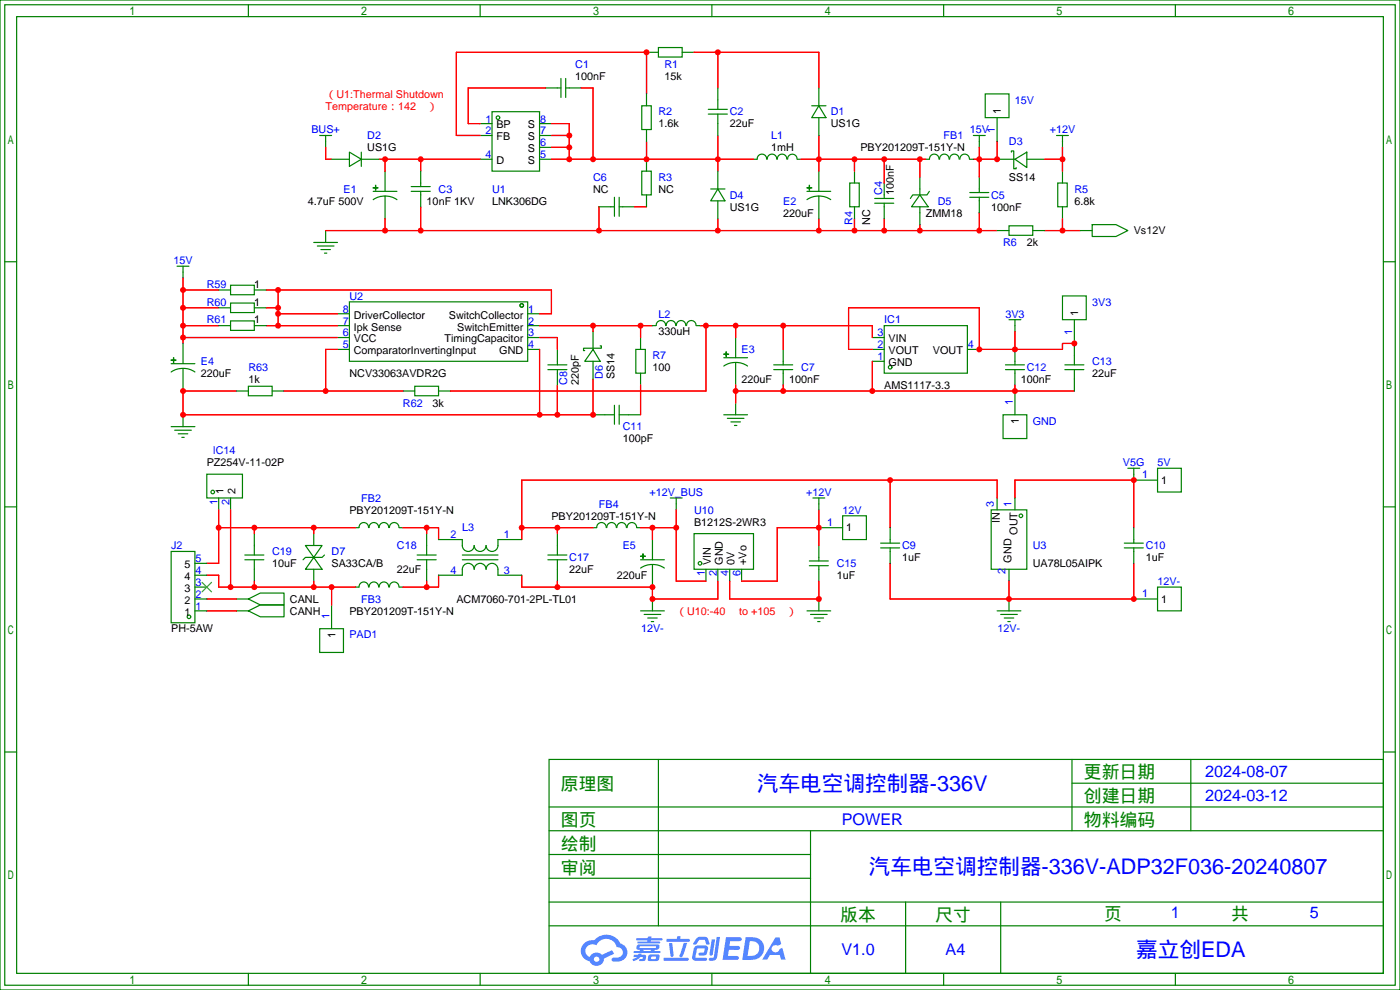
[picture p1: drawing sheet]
<svg xmlns="http://www.w3.org/2000/svg" width="299mm" height="212mm" viewBox="0 0 299 212" stroke-linecap="round" stroke-linejoin="round" font-family="sans-serif">
<path d="M0 0h299.2v211.6h-299.2z" fill="#fff" stroke="#008000" stroke-width=".25"/>
<g fill="none" stroke="#008000" stroke-width=".25">
<path d="M1 1h297.2v209.6h-297.2zM3.6 3.6h292.1v204.4h-292.1zM53.1 1v2.6M102.6 1v2.6M152.1 1v2.6M201.7 1v2.6M251.2 1v2.6M1 55.9h2.6M295.7 55.9h2.5M1 108.3h2.6M295.7 108.3h2.5M1 160.7h2.6"/>
<path d="M117.3 162.3h178.4v45.7h-178.4zM117.3 177.5h178.4M117.3 172.5h178.4M140.7 162.3v35.6M173.2 177.5v30.5M229.1 162.3v15.2M229.1 167.4h66.6M254.5 162.3v15.2M295.7 160.7h2.5M117.3 182.6h55.9M117.3 197.9h178.4M117.3 192.8h178.4"/>
<path d="M117.3 187.7h55.9M193.5 192.8v15.2M213.9 192.8v15.2M53.1 208v2.6M102.6 208v2.6M152.1 208v2.6M201.7 208v2.6M251.2 208v2.6"/>
</g>
<g fill="#5487ff">
<path d="M155.2 200.3h2.6a.48 .48 0 0 1 .7 .4 .48 .48 0 0 1-.6 .4h-1.8l-.2 1.1h1.9a.43 .43 0 0 1 .4 .4 .43 .43 0 0 1-.5 .4h-1.9l-.2 1.3h1.7a.45 .45 0 0 1 .5 .2 .45 .45 0 0 1-.1 .6h-3.3z"/>
<path d="M165.7 200.3h.9l.4 1.5-.8 .3a.84 .84 0 0 0-1.2 .3 .84 .84 0 0 0 .4 1.1 .84 .84 0 0 0 1.1-.4l.1-.2 .6-.3 .7 2.5h-1l-.2-1h-2.1l-.6 1h-1.1z"/>
<path d="M152.1 200.8h.7l-.5 3.1a.36 .36 0 0 1-.3 .3 .36 .36 0 0 1-.4-.3z"/>
<path d="M153.2 200.2h.7l-.6 4.3a1.13 1.13 0 0 1-1.8 .6l.2-.4h.7l.2-.2z"/>
<path d="M148.9 200.6l.6-.4h1a.77 .77 0 0 1 .9 .5l.3 1-.2 .2h-.5l-.3-.9-.2-.2-1 .1-.7 1-.6-.1-.1-.2z"/>
<path d="M148.4 202.4l.6-.3h1.7a.81 .81 0 0 1 .7 .5 .81 .81 0 0 1-.2 .8 .81 .81 0 0 1-.9 .8h-.7a.32 .32 0 0 1-.3-.3 .32 .32 0 0 1 .4-.3h.7l.2-.9-1.6 .1-.4 1.8 2.2 .1a.32 .32 0 0 1 .3 .4 .32 .32 0 0 1-.4 .2h-2.2l-.5-.3-.1-.5z"/>
<path d="M141.9 204.7h5a.33 .33 0 0 1 .3 .3 .33 .33 0 0 1-.3 .3h-4.9l-.2-.1z"/>
<path d="M146.1 201.5h.8l-.7 2a.98 .98 0 0 1-.7 1.1l-.3-.3z"/>
<path d="M143 201.6h.7l.3 2.5a.34 .34 0 0 1-.3 .4 .34 .34 0 0 1-.4-.3z"/>
<path d="M142.5 200.7h2.1l.3-.6h.6l-.1 .6h1.7a.32 .32 0 0 1 .4 .3 .32 .32 0 0 1-.4 .3h-4.5l-.2-.2z"/>
<path d="M135.5 204.1h.9l.1-.3h.6v.3h.8a.82 .82 0 0 1-.5 1.3h-.8v-.4l.7-.1 .1-.3a.68 .68 0 0 0-1 .4l-1.1 .4-.1-.4 .9-.5h-.7z"/>
<path d="M136 200.5h2.4l.1-.3h.7v.3h2.2l.2 .3-.2 .2h-2.3v.2h1.8l.2 .3-.2 .1h-4.5l-.1-.4h2l.1-.2h-2.3l-.1-.2z"/>
<path d="M159.4 200.3l-.8 4.9h1.7a2.5 2.5 0 0 0 3-2.5 2.5 2.5 0 0 0-3.1-2.4zM160.3 201.1a1.61 1.61 0 0 1 2 1.5 1.61 1.61 0 0 1-1.8 1.7h-.7z"/>
<path d="M136.2 202a.55 .55 0 0 0-.2 .8 .55 .55 0 0 0 .7 .2l.1 .3h-1.3v.3l5.4 .1 .3-.2-.2-.2h-1.2l.2-.3a.7 .7 0 0 0 .8-.3 .7 .7 0 0 0 0-.8l-4.2-.1zM136.8 202.3l3.3-.1 .1 .1-.2 .3h-3.2zM137.5 203h1.7l-.2 .3h-1.4z"/>
<path d="M138.6 204.2a1.05 1.05 0 0 0 0 1.2 2.91 2.91 0 0 0 2.2-.2 .98 .98 0 0 0 0-1.2h-1.6zM139.2 204.5l.9-.1 .1 .4-.2 .2-.8-.1z"/>
<path d="M124.9 201.6a2.23 2.23 0 0 0-.7 2.3 2.23 2.23 0 0 0 1.8 1.6 1.58 1.58 0 0 0 1.8 .9 1.58 1.58 0 0 0 1.3-1.5l2.2-1.1-.5-.7-2.1 1a1.65 1.65 0 0 0-2.7 .4 1.45 1.45 0 0 1-.8-1.9 1.45 1.45 0 0 1 2-.7l.3 .1a2.3 2.3 0 0 1 2.3-1.3 2.3 2.3 0 0 1 2 1.7 1.12 1.12 0 0 1 1.3 1 1.12 1.12 0 0 1-1.1 1.2h-.7a.45 .45 0 0 0-.6 .4 .45 .45 0 0 0 .5 .5 2.21 2.21 0 0 0 2.2-.5 2.21 2.21 0 0 0 .5-2.3 2.13 2.13 0 0 0-1.3-1.1 3.3 3.3 0 0 0-5.6-.7l-1.1 .1zM127 205a.57 .57 0 0 1 1.1 0 .57 .57 0 0 1-1.1 0z"/>
</g>
<g fill="none" stroke="#008000" stroke-width=".25">
<path d="M116.6 18.8h3.3M119.9 16.8v4M120.9 16.8v4M120.9 18.8h3.3M138.2 11.2h2.5M140.7 10.2h5.1v2h-5.1zM145.8 11.2h2.5M153.4 18.8v4.6M175 18.8v3.8M68.3 29h2.6M69.6 29v2.5M70.9 34h3.8"/>
<path d="M74.7 32.5l2.5 1.5-2.5 1.6zM77.2 34h3.8M77.2 32.5v3.1M80.3 39.6v1zM82.3 36.6v4.3M87.9 39.9h4M89.9 36.6v3.3M102.6 26.4h2.6M102.6 29h2.6M102.6 34h2.6M105.2 23.9h10.1v12.7h-10.1zM115.3 26.4h2.6"/>
<path d="M115.3 29h2.6M115.3 34h2.6M115.3 31.5h2.6M137.2 36.6h2v5.1h-2zM137.2 22.6h2v5.1h-2zM138.2 20.1v2.5M138.2 27.7v2.5M138.2 34v2.6M151.4 24.4h4M151.4 23.4h4M153.4 24.4v4.6M153.4 36.6v3.8"/>
<path d="M161 34h.8M161.8 34a1.01 1.01 0 0 1 1-1.1 1.01 1.01 0 0 1 1.1 1.1M164 34a1.01 1.01 0 0 1 1-1.1 1.01 1.01 0 0 1 1 1.1M166.1 34a1.01 1.01 0 0 1 1-1.1 1.01 1.01 0 0 1 1.1 1.1M168.3 34a1.01 1.01 0 0 1 1-1.1 1.01 1.01 0 0 1 1.1 1.1M170.4 34h.8M173 39.6v1zM173.5 22.6h3M175 22.6l1.5 2.5h-3zM175 25.1v3.9M175 36.6v4.3M181.6 39.1h2v5.1h-2z"/>
<path d="M182.6 36.6v2.5M189 39.1v3.3M196.6 37.8v3.9M197.9 34h.7M198.7 34a1.01 1.01 0 0 1 1-1.1 1.01 1.01 0 0 1 1 1.1M200.8 34a1.01 1.01 0 0 1 1-1.1 1.01 1.01 0 0 1 1 1.1M203 34a1.01 1.01 0 0 1 1-1.1 1.01 1.01 0 0 1 1 1.1M205.2 34a1.01 1.01 0 0 1 1-1.1 1.01 1.01 0 0 1 1 1.1M207.3 34h.7M208 29h2.6M209.3 29v2.5M209.3 37.8v3.3"/>
<path d="M210.6 20.1h5v5h-5zM213.1 34h3.8M213.1 25.1v5.1M216.2 32.5v-.2h.5v3.8h.5v-.3M216.9 34l2.6-1.5v3.3zM219.5 34h3.8M225.8 29h2.5M226.1 39.1h2v5.1h-2zM227.1 29v2.5M227.1 36.6v2.5M37.8 56.9h2.6M39.1 56.9v2.5"/>
<path d="M67.1 51.8h5M67.8 52.6h3.6M68.6 53.3h2M69.3 54.1h.5M69.6 49.3v2.5M79.8 40.1l1 .1zM79.8 40.9h5M82.3 41.9l1.6 .3 .9 .5M82.3 41.9l-1.1 .1-1.4 .7M82.3 41.9v4.8M87.9 40.9h4M89.9 40.9v3.3"/>
<path d="M128 44.2h3.3M131.3 42.2v4M132.3 42.2v4M132.3 44.2h3.3M138.2 41.7v2.5M151.9 40.4h3M153.4 40.4l1.5 2.5h-3zM153.4 42.9v3.8M172.5 40.1l1 .1zM172.5 40.9h5M175 41.9l-1.1 .1-1.4 .7M175 41.9l1.6 .3 .9 .5"/>
<path d="M175 41.9v4.8M182.6 44.2v2.5M186.9 42.4h4.1M186.9 43.4h4.1M189 43.4v3.3M196.6 41.7l1.8 2.5h-3.6zM196.6 44.2v3.8M198.6 40.9l-.5 .8h-3l-.5 .7M207.3 41.1h4M207.3 42.2h4M209.3 42.2v3.3M213.1 49.3h2.5"/>
<path d="M215.6 48.3h5.1v2h-5.1zM220.7 49.3h2.6M227.1 44.2v2.5M230.9 49.3h2.5M233.4 48h5.1l2.5 1.3-2.5 1.2h-5.1zM36.6 77h1zM36.6 77.7h5.1M37.1 76.5v1zM39.1 78.7l-1.1 .1-1.4 .7M39.1 78.7l1.6 .3 1 .5M39.1 73.4v4.3M39.1 78.7v4.9"/>
<path d="M46.7 69.6h2.6M46.7 62h2.6M46.7 65.8h2.6M49.3 61h5.1v2h-5.1zM49.3 64.8h5.1v2h-5.1zM49.3 68.6h5.1v2h-5.1zM54.4 69.6h2.5M54.4 62h2.5M54.4 65.8h2.5M72.1 67.1h2.6M72.1 69.6h2.6M72.1 72.1h2.6"/>
<path d="M72.1 74.7h2.6M74.7 64.5h38.1v12.7h-38.1zM112.8 67.1h2.5M112.8 69.6h2.5M112.8 72.1h2.5M112.8 74.7h2.5M117.1 79h4.1M117.1 78h4.1M119.1 74.7v3.3M119.1 79v3.3M126.7 74.7l1.6 2.5h-3.3zM126.7 70.9v3.8"/>
<path d="M126.7 77.2v3.8M128.3 73.9h.2v.5h-3.8v.5h.3M135.9 74.7h2v5.1h-2zM136.9 72.1v2.6M136.9 79.8v2.5M139.4 69.6h.8M140.2 69.6a1.01 1.01 0 0 1 1-1.1 1.01 1.01 0 0 1 1.1 1.1M142.4 69.6a1.01 1.01 0 0 1 1-1.1 1.01 1.01 0 0 1 1 1.1M144.5 69.6a1.01 1.01 0 0 1 1.1-1.1 1.01 1.01 0 0 1 1 1.1M146.7 69.6a1.01 1.01 0 0 1 1-1.1 1.01 1.01 0 0 1 1.1 1.1M148.8 69.6h.8M154.7 75.7h1z"/>
<path d="M154.7 76.5h5.1M155.2 75.2v1zM157.2 77.5l-1 .1-1.5 .6M157.2 77.5l1.6 .2 1 .5M157.2 72.1v4.4M157.2 77.5v4.8M165.4 79h4M165.4 78h4M167.4 74.7v3.3M167.4 79v3.3M186.4 72.1h2.6M186.4 74.7h2.6"/>
<path d="M186.4 77.2h2.6M189 69.6h17.8v10.2h-17.8zM206.8 74.7h2.5M214.9 79h4M214.9 78h4M215.6 68.3h2.6M216.9 68.3v2.6M216.9 74.7v3.3M216.9 79v3.3M227.1 63.2h5.1v5.1h-5.1zM227.6 79h4M227.6 78h4"/>
<path d="M229.6 68.3v9.7M229.6 79v4.6M36.6 91.2h5.1M37.3 91.9h3.6M38.1 92.7h2M38.9 93.5h.5M39.1 88.6v2.6M50.5 83.6h2.6M53.1 82.5h5.1v2.1h-5.1zM58.2 83.6h2.5M86.1 83.6h2.5M88.6 82.5h5.1v2.1h-5.1z"/>
<path d="M93.7 83.6h2.6M126.7 88.6h4.6M131.3 86.6v4.1M132.3 86.6v4.1M132.3 88.6h4.6M154.7 88.6h5.1M155.4 89.4h3.6M156.2 90.2h2M157 90.9h.5M157.2 86.1v2.5M214.4 88.6h5.1v5.1h-5.1zM216.9 83.6v5"/>
<path d="M36.6 117.9h5.1v15.2h-5.1zM44.2 101.3h7.6v5.1h-7.6zM46.7 106.4v2.6M49.3 106.4v2.6M52.3 119.6h4.1M52.3 118.6h4.1M54.4 114v4.6M54.4 119.6v4.6M65.3 116.6h3.5l-1.7 2.5zM67.1 119.1l1.7 2.6h-3.5zM67.1 114v2.6M69.3 118.6l-.5 .5h-3.5l-.5 .5"/>
<path d="M75.9 112.8h.8M76.7 112.8a1.01 1.01 0 0 1 1-1.1 1.01 1.01 0 0 1 1.1 1.1M78.9 112.8a1.01 1.01 0 0 1 1-1.1 1.01 1.01 0 0 1 1 1.1M81 112.8a1.01 1.01 0 0 1 1.1-1.1 1.01 1.01 0 0 1 1 1.1M83.2 112.8a1.01 1.01 0 0 1 1-1.1 1.01 1.01 0 0 1 1.1 1.1M85.3 112.8h.8M89.2 119.6h4M89.2 118.6h4M91.2 114v4.6M91.2 119.6v4.6M93.7 115.3h5.1v1.3a1.27 1.27 0 0 0 1.3 1.3 1.27 1.27 0 0 0 1.2-1.3 1.27 1.27 0 0 0 1.3 1.3 1.27 1.27 0 0 0 1.3-1.3 1.27 1.27 0 0 0 1.3 1.3 1.27 1.27 0 0 0 1.2-1.3v-1.3h5.1M98.8 119.6h7.6"/>
<path d="M98.8 118.6h7.6M117.1 119.6h4.1M117.1 118.6h4.1M119.1 114v4.6M119.1 119.6v4.6M126.7 112.8h.8M127.5 112.8a1.01 1.01 0 0 1 1-1.1 1.01 1.01 0 0 1 1.1 1.1M129.7 112.8a1.01 1.01 0 0 1 1-1.1 1.01 1.01 0 0 1 1 1.1M131.8 112.8a1.01 1.01 0 0 1 1.1-1.1 1.01 1.01 0 0 1 1 1.1M134 112.8a1.01 1.01 0 0 1 1-1.1 1.01 1.01 0 0 1 1.1 1.1M136.1 112.8h.8M136.9 118.9h1z"/>
<path d="M136.9 119.6h5.1M137.4 118.4v1zM139.4 115.3v4.3M143.3 106.4h2.5M144.5 106.4v2.6M148.3 114h12.7v7.7h-12.7zM173 119.9h4M173.7 106.4h2.6M175 106.4v2.6M175 116.6v3.3M175 112.8h5.1M180.1 110.2h5.1v5.1h-5.1z"/>
<path d="M188.2 117.1h4.1M188.2 116.1h4.1M190.2 112.8v3.3M190.2 117.1v3.3M211.8 109h7.7v12.7h-7.7zM213.1 106.4v2.6M216.9 106.4v2.6M240.3 117.1h4M240.3 116.1h4M241 100.1h2.6M242.3 100.1v2.5h5.1M242.3 112.8v3.3"/>
<path d="M242.3 117.1v3.3M247.4 100.1h5.1v5.1h-5.1zM41.7 130.6h2.5M41.7 128h2.5M41.7 125.5h2.5M41.7 122.9h2.5M41.7 120.4h2.5M50.5 130.6h2.6M50.5 128h2.6M53.1 130.6l2.5-1.3h5.1v2.5h-5.1zM53.1 128l2.5-1.3h5.1v2.6h-5.1zM67.1 121.7v2.5"/>
<path d="M68.3 134.4h5.1v5h-5.1zM70.9 129.3v5.1M78.8 125.5a1.01 1.01 0 0 0-1.1-1.1 1.01 1.01 0 0 0-1 1.1h-.8M78.9 125.5a1.01 1.01 0 0 1 1-1.1 1.01 1.01 0 0 1 1 1.1M81 125.5a1.01 1.01 0 0 1 1.1-1.1 1.01 1.01 0 0 1 1 1.1M83.2 125.5a1.01 1.01 0 0 1 1-1.1 1.01 1.01 0 0 1 1.1 1.1M85.3 125.5h.8M93.7 122.9h5.1v-1.2a1.27 1.27 0 0 1 1.3-1.3 1.27 1.27 0 0 1 1.2 1.3 1.27 1.27 0 0 1 1.3-1.3 1.27 1.27 0 0 1 1.3 1.3 1.27 1.27 0 0 1 1.3-1.3 1.27 1.27 0 0 1 1.2 1.3v1.2h5.1M136.9 130.6h5.1M137.7 131.3h3.5M138.4 132.1h2.1M139.2 132.8h.5"/>
<path d="M139.4 120.6l-1 .2-1.5 .6M139.4 120.6l1.6 .3 1 .5M139.4 120.6v4.9M139.4 128v2.6M150.9 121.7v2.5M153.4 121.7v2.5M156 121.7v2.5M158.5 121.7v2.5M172.5 130.6h5M173 120.9h4M173.2 131.3h3.6M174 132.1h2"/>
<path d="M174.8 132.8h.5M175 120.9v3.3M175 128v2.6M213.1 130.6h5.1M213.9 131.3h3.5M214.6 132.1h2.1M215.4 132.8h.5M215.6 121.7v2.5M215.6 128v2.6M242.3 128h5.1M247.4 125.5h5.1v5.1h-5.1z"/>
<circle cx="106.4" cy="25.1" r=".38"/>
<circle cx="111.5" cy="65.3" r=".38"/>
<circle cx="190.2" cy="78.5" r=".38"/>
<circle cx="45.5" cy="105.2" r=".38"/>
<circle cx="218.2" cy="110.2" r=".38"/>
<circle cx="40.4" cy="131.8" r=".38"/>
<circle cx="149.6" cy="120.4" r=".38"/>
</g>
<g fill="none" stroke="#f00" stroke-width=".25">
<path d="M116.6 18.8h-16.5v7.6h2.5M124.2 18.8h2.5v15.2M148.3 11.2h26.7v7.6M153.4 11.2v7.6M69.6 31.5v2.5h1.3M81 34h21.6M82.3 34v2.6M89.9 34v2.6M117.9 34h43.1M117.9 29h3.8M117.9 31.5h3.8M117.9 26.4h3.8v7.6"/>
<path d="M138.2 20.1v-8.9h-40.7v17.8h5.1M138.2 30.2v3.8M153.4 29v7.6M171.2 34h26.7M175 29v7.6M182.6 34v2.6M189 34v5.1M196.6 34v3.8M209.3 31.5v6.3M213.1 30.2v3.8h-5.1M223.3 34h3.8M227.1 31.5v5.1"/>
<path d="M39.1 59.4v14M69.6 49.3h143.5M82.3 46.7v2.6M89.9 44.2v5.1M128 44.2v5.1M135.6 44.2h2.6M153.4 46.7v2.6M175 46.7v2.6M182.6 46.7v2.6M189 46.7v2.6M196.6 48v1.3M209.3 45.5v3.8"/>
<path d="M223.3 49.3h7.6M227.1 46.7v2.6M39.1 69.6h7.6M39.1 65.8h7.6M39.1 62h7.6M39.1 72.1h33M56.9 62h61v5.1h-2.6M56.9 69.6h15.2M56.9 65.8h2.5M59.4 67.1h12.7M59.4 62v7.6M72.1 74.7h-2.5v8.9"/>
<path d="M115.3 69.6h24.1M115.3 72.1h3.8v2.6M115.3 74.7v13.9M126.7 69.6v1.3M136.9 69.6v2.5M149.6 69.6h36.8v2.5M150.9 69.6v14h-54.6M157.2 69.6v2.5M167.4 69.6v5.1M186.4 77.2v6.4M216.9 70.9v3.8M229.6 73.4h-2.5v1.3h-17.8v-8.9h-27.9v8.9h5"/>
<path d="M60.7 83.6h25.4M119.1 82.3v6.3M126.7 81v7.6h-87.6v-5h11.4M136.9 82.3v6.3M157.2 83.6h72.4M157.2 82.3v3.8M167.4 82.3v1.3M216.9 82.3v1.3M46.7 112.8h29.2M46.7 109v11.4h-2.5M49.3 109v16.5M54.4 112.8v1.2"/>
<path d="M67.1 112.8v1.2M86.1 112.8h7.6v2.5M91.2 112.8v1.2M111.5 112.8h15.2M119.1 112.8v1.2M136.9 112.8h7.6M139.4 112.8v2.5M144.5 109v15.2h6.4M175 109v7.6M175 112.8h-8.9v11.4h-7.6M190.2 102.6v10.2M213.1 106.4v-3.8h-101.6v12.7"/>
<path d="M216.9 106.4v-3.8h25.4v10.2M44.2 130.6h6.3M44.2 128h6.3M44.2 122.9h2.5v2.6h29.2M54.4 124.2v1.3M67.1 124.2v1.3M70.9 125.5v3.8M91.2 124.2v1.3M93.7 122.9v2.6h-7.6M111.5 122.9v2.6h27.9v2.5h14v-3.8M119.1 124.2v1.3M156 124.2v3.8h19v-3.8"/>
<path d="M190.2 120.4v7.6h52.1v-7.6M215.6 124.2v3.8"/>
</g>
<path d="M43.2 124.5l2 2M45.2 124.5l-2 2" fill="none" stroke="#3c3" stroke-width=".25"/>
<g fill="#f00">
<circle cx="89.9" cy="34" r=".63"/>
<circle cx="82.3" cy="34" r=".63"/>
<circle cx="82.3" cy="49.3" r=".63"/>
<circle cx="89.9" cy="49.3" r=".63"/>
<circle cx="128" cy="49.3" r=".63"/>
<circle cx="153.4" cy="49.3" r=".63"/>
<circle cx="175" cy="49.3" r=".63"/>
<circle cx="182.6" cy="49.3" r=".63"/>
<circle cx="189" cy="49.3" r=".63"/>
<circle cx="196.6" cy="49.3" r=".63"/>
<circle cx="209.3" cy="49.3" r=".63"/>
<circle cx="138.2" cy="11.2" r=".63"/>
<circle cx="153.4" cy="11.2" r=".63"/>
<circle cx="153.4" cy="34" r=".63"/>
<circle cx="138.2" cy="34" r=".63"/>
<circle cx="121.7" cy="34" r=".63"/>
<circle cx="121.7" cy="31.5" r=".63"/>
<circle cx="121.7" cy="29" r=".63"/>
<circle cx="126.7" cy="34" r=".63"/>
<circle cx="209.3" cy="34" r=".63"/>
<circle cx="213.1" cy="34" r=".63"/>
<circle cx="227.1" cy="34" r=".63"/>
<circle cx="227.1" cy="49.3" r=".63"/>
<circle cx="59.4" cy="67.1" r=".63"/>
<circle cx="59.4" cy="65.8" r=".63"/>
<circle cx="59.4" cy="69.6" r=".63"/>
<circle cx="59.4" cy="62" r=".63"/>
<circle cx="39.1" cy="62" r=".63"/>
<circle cx="39.1" cy="65.8" r=".63"/>
<circle cx="39.1" cy="69.6" r=".63"/>
<circle cx="39.1" cy="72.1" r=".63"/>
<circle cx="39.1" cy="83.6" r=".63"/>
<circle cx="39.1" cy="88.6" r=".63"/>
<circle cx="115.3" cy="88.6" r=".63"/>
<circle cx="119.1" cy="88.6" r=".63"/>
<circle cx="126.7" cy="88.6" r=".63"/>
<circle cx="69.6" cy="83.6" r=".63"/>
<circle cx="136.9" cy="69.6" r=".63"/>
<circle cx="126.7" cy="69.6" r=".63"/>
<circle cx="139.4" cy="128" r=".63"/>
<circle cx="139.4" cy="125.5" r=".63"/>
<circle cx="119.1" cy="125.5" r=".63"/>
<circle cx="144.5" cy="112.8" r=".63"/>
<circle cx="139.4" cy="112.8" r=".63"/>
<circle cx="175" cy="112.8" r=".63"/>
<circle cx="242.3" cy="102.6" r=".63"/>
<circle cx="175" cy="128" r=".63"/>
<circle cx="91.2" cy="112.8" r=".63"/>
<circle cx="157.2" cy="83.6" r=".63"/>
<circle cx="167.4" cy="83.6" r=".63"/>
<circle cx="186.4" cy="83.6" r=".63"/>
<circle cx="216.9" cy="83.6" r=".63"/>
<circle cx="167.4" cy="69.6" r=".63"/>
<circle cx="157.2" cy="69.6" r=".63"/>
<circle cx="150.9" cy="69.6" r=".63"/>
<circle cx="216.9" cy="74.7" r=".63"/>
<circle cx="209.3" cy="74.7" r=".63"/>
<circle cx="229.6" cy="73.4" r=".63"/>
<circle cx="182.6" cy="34" r=".63"/>
<circle cx="175" cy="34" r=".63"/>
<circle cx="189" cy="34" r=".63"/>
<circle cx="196.6" cy="34" r=".63"/>
<circle cx="111.5" cy="112.8" r=".63"/>
<circle cx="190.2" cy="102.6" r=".63"/>
<circle cx="119.1" cy="112.8" r=".63"/>
<circle cx="242.3" cy="128" r=".63"/>
<circle cx="215.6" cy="128" r=".63"/>
<circle cx="91.2" cy="125.5" r=".63"/>
<circle cx="46.7" cy="112.8" r=".63"/>
<circle cx="67.1" cy="112.8" r=".63"/>
<circle cx="54.4" cy="112.8" r=".63"/>
<circle cx="49.3" cy="125.5" r=".63"/>
<circle cx="70.9" cy="125.5" r=".63"/>
<circle cx="54.4" cy="125.5" r=".63"/>
<circle cx="67.1" cy="125.5" r=".63"/>
</g>
<g font-size="4.6" fill="#00f">
<text x="161.8" y="169">汽车电空调控制器-336V</text>
<text x="185.7" y="186.8">汽车电空调控制器-336V-ADP32F036-20240807</text>
<text x="242.8" y="204.6">嘉立创EDA</text>
</g>
<g font-size="3.8" fill="#008000">
<text x="231.6" y="166.4">更新日期</text>
<text x="119.9" y="168.9">原理图</text>
<text x="231.6" y="171.5">创建日期</text>
<text x="119.9" y="176.5">图页</text>
<text x="231.6" y="176.5">物料编码</text>
<text x="119.9" y="181.6">绘制</text>
<text x="119.9" y="186.7">审阅</text>
<text x="179.6" y="196.9">版本</text>
<text x="199.9" y="196.9">尺寸</text>
<text x="236" y="196.6">页</text>
<text x="263.1" y="196.6">共</text>
</g>
<g font-size="3.5" fill="#00f">
<text x="257.6" y="166.1">2024-08-07</text>
<text x="257.6" y="171.1">2024-03-12</text>
<text x="179.9" y="176.2">POWER</text>
<text x="250.2" y="196.3">1</text>
<text x="280" y="196.3">5</text>
<text x="179.8" y="204.2">V1.0</text>
<text x="202.1" y="204.2">A4</text>
</g>
<g font-size="2.3" fill="#00f">
<text x="122.9" y="14.5">C1</text>
<text x="142" y="14.5">R1</text>
<text x="216.9" y="22.1">15V</text>
<text x="66.5" y="28.5">BUS+</text>
<text x="78.5" y="29.8">D2</text>
<text x="103.7" y="26.2">1</text>
<text x="103.7" y="28.7">2</text>
<text x="115.4" y="28.7">7</text>
<text x="115.4" y="26.2">8</text>
<text x="140.7" y="24.7">R2</text>
<text x="156" y="24.7">C2</text>
<text x="164.8" y="29.8">L1</text>
<text x="177.5" y="24.7">D1</text>
<text x="201.7" y="29.8">FB1</text>
<text x="207.2" y="28.5">15V</text>
<text x="212.6" y="28.5" transform="rotate(-90 212.6 28.5)">1</text>
<text x="224.3" y="28.5">+12V</text>
<text x="103.7" y="33.8">4</text>
<text x="115.4" y="33.8">5</text>
<text x="115.4" y="31.3">6</text>
<text x="215.6" y="31">D3</text>
<text x="73.4" y="41.2">E1</text>
<text x="93.7" y="41.2">C3</text>
<text x="105.2" y="41.2">U1</text>
<text x="126.7" y="38.7">C6</text>
<text x="140.7" y="38.7">R3</text>
<text x="188.5" y="41.7" transform="rotate(-90 188.5 41.7)">C4</text>
<text x="229.6" y="41.2">R5</text>
<text x="156" y="42.5">D4</text>
<text x="167.4" y="43.7">E2</text>
<text x="200.4" y="43.7">D5</text>
<text x="211.8" y="42.5">C5</text>
<text x="182.2" y="48" transform="rotate(-90 182.2 48)">R4</text>
<text x="214.4" y="52.6">R6</text>
<text x="37.1" y="56.4">15V</text>
<text x="44.2" y="61.5">R59</text>
<text x="44.2" y="65.3">R60</text>
<text x="74.7" y="64.1">U2</text>
<text x="233.4" y="65.3">3V3</text>
<text x="44.2" y="69.1">R61</text>
<text x="73.3" y="71.9">6</text>
<text x="73.3" y="69.4">7</text>
<text x="73.3" y="66.8">8</text>
<text x="112.9" y="66.8">1</text>
<text x="112.9" y="69.4">2</text>
<text x="112.9" y="71.9">3</text>
<text x="140.7" y="67.9">L2</text>
<text x="187.6" y="71.9">3</text>
<text x="189" y="69.1">IC1</text>
<text x="214.9" y="67.9">3V3</text>
<text x="229.2" y="71.6" transform="rotate(-90 229.2 71.6)">1</text>
<text x="73.3" y="74.4">5</text>
<text x="112.9" y="74.4">4</text>
<text x="139.4" y="76.8">R7</text>
<text x="158.5" y="75.5">E3</text>
<text x="187.6" y="77">1</text>
<text x="187.6" y="74.4">2</text>
<text x="206.9" y="74.4">4</text>
<text x="42.9" y="78">E4</text>
<text x="53.1" y="79.3">R63</text>
<text x="121.2" y="82.3" transform="rotate(-90 121.2 82.3)">C8</text>
<text x="128.8" y="81" transform="rotate(-90 128.8 81)">D6</text>
<text x="171.2" y="79.3">C7</text>
<text x="219.5" y="79.3">C12</text>
<text x="233.4" y="78">C13</text>
<text x="86.1" y="86.9">R62</text>
<text x="216.5" y="86.6" transform="rotate(-90 216.5 86.6)">1</text>
<text x="133.1" y="92">C11</text>
<text x="220.7" y="90.7">GND</text>
<text x="45.5" y="97.1">IC14</text>
<text x="240" y="99.6">V5G</text>
<text x="247.4" y="99.6">5V</text>
<text x="46.5" y="107.8" transform="rotate(-90 46.5 107.8)">1</text>
<text x="49" y="107.8" transform="rotate(-90 49 107.8)">2</text>
<text x="77.2" y="107.2">FB2</text>
<text x="138.8" y="106">+12V_BUS</text>
<text x="172.3" y="106">+12V</text>
<text x="244.1" y="102.2">1</text>
<text x="98.8" y="113.6">L3</text>
<text x="128" y="108.5">FB4</text>
<text x="148.3" y="109.8">U10</text>
<text x="176.8" y="112.3">1</text>
<text x="180.1" y="109.8">12V</text>
<text x="212.4" y="108.4" transform="rotate(-90 212.4 108.4)">3</text>
<text x="216.2" y="108.4" transform="rotate(-90 216.2 108.4)">1</text>
<text x="36.6" y="117.4">J2</text>
<text x="58.2" y="118.7">C19</text>
<text x="70.9" y="118.7">D7</text>
<text x="84.8" y="117.4">C18</text>
<text x="96.3" y="115.1">2</text>
<text x="107.7" y="115.1">1</text>
<text x="121.7" y="119.9">C17</text>
<text x="133.1" y="117.4">E5</text>
<text x="192.8" y="117.4">C9</text>
<text x="220.7" y="117.4">U3</text>
<text x="244.9" y="117.4">C10</text>
<text x="41.8" y="125.2">3</text>
<text x="41.8" y="122.7">4</text>
<text x="41.8" y="120.2">5</text>
<text x="96.3" y="122.7">4</text>
<text x="107.7" y="122.7">3</text>
<text x="150.6" y="123.1" transform="rotate(-90 150.6 123.1)">1</text>
<text x="153.2" y="123.1" transform="rotate(-90 153.2 123.1)">2</text>
<text x="155.7" y="123.1" transform="rotate(-90 155.7 123.1)">4</text>
<text x="158.3" y="123.1" transform="rotate(-90 158.3 123.1)">6</text>
<text x="178.8" y="121.2">C15</text>
<text x="214.9" y="122.6" transform="rotate(-90 214.9 122.6)">2</text>
<text x="247.4" y="125">12V-</text>
<text x="41.8" y="130.3">1</text>
<text x="41.8" y="127.8">2</text>
<text x="77.2" y="128.8">FB3</text>
<text x="244.1" y="127.6">1</text>
<text x="70.4" y="132.3" transform="rotate(-90 70.4 132.3)">1</text>
<text x="74.7" y="136.4">PAD1</text>
<text x="137" y="135.2">12V-</text>
<text x="213.2" y="135.2">12V-</text>
</g>
<g font-size="2.3">
<text x="122.9" y="17.1">100nF</text>
<text x="142" y="17.1">15k</text>
<text x="106.1" y="27.5">BP</text>
<text x="106.1" y="30">FB</text>
<text x="112.8" y="30">S</text>
<text x="112.8" y="27.5">S</text>
<text x="140.7" y="27.2">1.6k</text>
<text x="156" y="27.2">22uF</text>
<text x="177.5" y="27.2">US1G</text>
<text x="213.9" y="24.4" transform="rotate(-90 213.9 24.4)">1</text>
<text x="78.5" y="32.3">US1G</text>
<text x="106.1" y="35.1">D</text>
<text x="112.8" y="35.1">S</text>
<text x="112.8" y="32.5">S</text>
<text x="164.8" y="32.3">1mH</text>
<text x="183.9" y="32.3">PBY201209T-151Y-N</text>
<text x="126.7" y="41.2">NC</text>
<text x="140.7" y="41.2">NC</text>
<text x="191.1" y="41.7" transform="rotate(-90 191.1 41.7)">100nF</text>
<text x="215.6" y="38.7">SS14</text>
<text x="65.8" y="43.7">4.7uF 500V</text>
<text x="91.2" y="43.7">10nF 1KV</text>
<text x="105.2" y="43.7">LNK306DG</text>
<text x="156" y="45">US1G</text>
<text x="167.4" y="46.3">220uF</text>
<text x="197.9" y="46.3">ZMM18</text>
<text x="211.8" y="45">100nF</text>
<text x="229.6" y="43.7">6.8k</text>
<text x="186" y="48" transform="rotate(-90 186 48)">NC</text>
<text x="219.5" y="52.6">2k</text>
<text x="242.3" y="50.1">Vs12V</text>
<text x="54.4" y="61.5">1</text>
<text x="54.4" y="65.3">1</text>
<text x="54.4" y="69.1">1</text>
<text x="75.6" y="70.6">Ipk Sense</text>
<text x="75.6" y="68.1">DriverCollector</text>
<text x="95.9" y="68.1">SwitchCollector</text>
<text x="97.7" y="70.6">SwitchEmitter</text>
<text x="140.7" y="71.7">330uH</text>
<text x="230.4" y="67.6" transform="rotate(-90 230.4 67.6)">1</text>
<text x="75.6" y="75.7">ComparatorInvertingInput</text>
<text x="75.6" y="73.2">VCC</text>
<text x="95" y="73.2">TimingCapacitor</text>
<text x="106.7" y="75.7">GND</text>
<text x="189.9" y="75.7">VOUT</text>
<text x="189.9" y="73.2">VIN</text>
<text x="199.4" y="75.7">VOUT</text>
<text x="42.9" y="80.6">220uF</text>
<text x="53.1" y="81.8">1k</text>
<text x="74.7" y="80.6">NCV33063AVDR2G</text>
<text x="123.7" y="82.3" transform="rotate(-90 123.7 82.3)">220pF</text>
<text x="131.4" y="81" transform="rotate(-90 131.4 81)">SS14</text>
<text x="139.4" y="79.3">100</text>
<text x="158.5" y="81.8">220uF</text>
<text x="168.7" y="81.8">100nF</text>
<text x="189" y="83.1">AMS1117-3.3</text>
<text x="189.9" y="78.3">GND</text>
<text x="218.2" y="81.8">100nF</text>
<text x="233.4" y="80.6">22uF</text>
<text x="92.5" y="86.9">3k</text>
<text x="133.1" y="94.5">100pF</text>
<text x="217.7" y="90.7" transform="rotate(-90 217.7 90.7)">1</text>
<text x="44.2" y="99.6">PZ254V-11-02P</text>
<text x="47.8" y="105.5" transform="rotate(-90 47.8 105.5)">1</text>
<text x="50.3" y="105.5" transform="rotate(-90 50.3 105.5)">2</text>
<text x="248.2" y="103.4">1</text>
<text x="74.7" y="109.8">PBY201209T-151Y-N</text>
<text x="117.9" y="111">PBY201209T-151Y-N</text>
<text x="148.3" y="112.3">B1212S-2WR3</text>
<text x="180.8" y="113.6">1</text>
<text x="213.7" y="111.7" transform="rotate(-90 213.7 111.7)">IN</text>
<text x="192.8" y="119.9">1uF</text>
<text x="217.5" y="114.3" transform="rotate(-90 217.5 114.3)">OUT</text>
<text x="244.9" y="119.9">1uF</text>
<text x="39.4" y="124">4</text>
<text x="39.4" y="121.4">5</text>
<text x="58.2" y="121.2">10uF</text>
<text x="70.9" y="121.2">SA33CA/B</text>
<text x="84.8" y="122.5">22uF</text>
<text x="121.7" y="122.5">22uF</text>
<text x="131.8" y="123.7">220uF</text>
<text x="151.9" y="120.7" transform="rotate(-90 151.9 120.7)">VIN</text>
<text x="154.5" y="120.7" transform="rotate(-90 154.5 120.7)">GND</text>
<text x="157" y="120.7" transform="rotate(-90 157 120.7)">0V</text>
<text x="159.5" y="120.7" transform="rotate(-90 159.5 120.7)">+Vo</text>
<text x="178.8" y="123.7">1uF</text>
<text x="216.2" y="120.2" transform="rotate(-90 216.2 120.2)">GND</text>
<text x="220.7" y="121.2">UA78L05AIPK</text>
<text x="39.4" y="131.6">1</text>
<text x="39.4" y="129.1">2</text>
<text x="39.4" y="126.5">3</text>
<text x="62" y="131.4">CANH</text>
<text x="62" y="128.8">CANL</text>
<text x="74.7" y="131.4">PBY201209T-151Y-N</text>
<text x="97.5" y="128.8">ACM7060-701-2PL-TL01</text>
<text x="248.2" y="128.8">1</text>
<text x="36.6" y="135.2">PH-5AW</text>
<text x="71.7" y="136.4" transform="rotate(-90 71.7 136.4)">1</text>
</g>
<g font-size="2.3" fill="#f00">
<text x="69.6" y="20.9">（U1:Thermal Shutdown</text>
<text x="69.6" y="23.4">Temperature：142℃）</text>
<text x="144.5" y="131.4">（U10:-40</text>
<text x="158" y="131.4">to +105℃）</text>
</g>
</svg>
